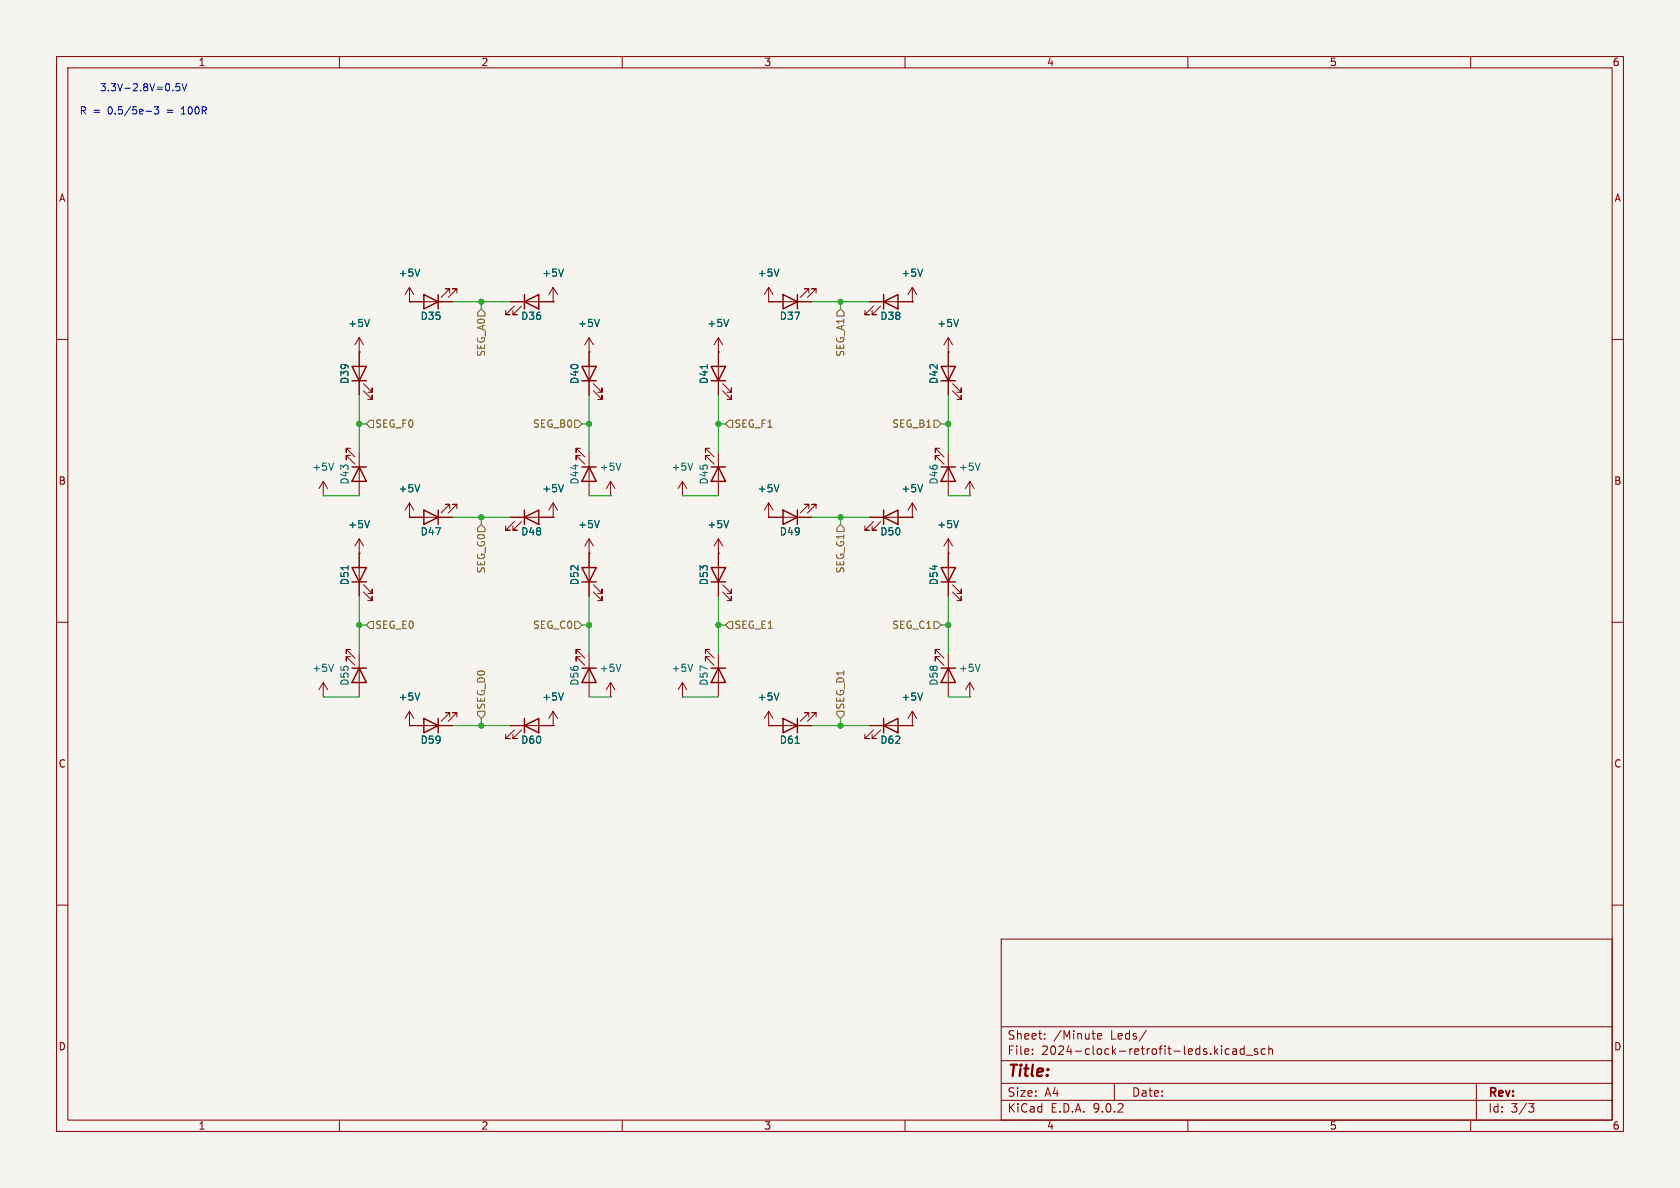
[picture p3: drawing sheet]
<svg xmlns="http://www.w3.org/2000/svg" width="297mm" height="210mm" viewBox="0 0 297 210" stroke-linecap="round" stroke-linejoin="round" font-family="sans-serif">
<path d="M0 0h297v210h-297z" fill="#f5f4ef" stroke="#f5f4ef" stroke-width=".18"/>
<g fill="none" stroke="#840000" stroke-width=".18">
<path d="M10 10h277v190h-277zM12 12h273v186h-273zM60 10v2M110 10v2M160 10v2M210 10v2M260 10v2M63.5 59.7v10.2M63.5 59.7l-.8 1.3M63.5 59.7l.8 1.3M72.4 53.3h.1M72.4 50.8v2.5"/>
<path d="M72.4 53.3h7.6M72.4 50.8l-.8 1.3M72.4 50.8l.8 1.3M79.5 51.8v-.7h-.8h.8l-1.5 1.5M80.8 51.8v-.7h-.8h.8l-1.6 1.5M90.2 53.3h7.6M90.9 54.1l-1.5 1.5h.8h-.8v-.7M92.2 54.1l-1.5 1.5h.7h-.7v-.7M97.8 53.3h.1M97.8 50.8v2.5M97.8 50.8l-.8 1.3M97.8 50.8l.8 1.3"/>
<path d="M104.1 59.7v10.2M104.1 59.7l-.7 1.3M104.1 59.7l.8 1.3M127 59.7v10.2M127 59.7l-.8 1.3M127 59.7l.8 1.3M135.9 53.3h.1M135.9 53.3h7.6M135.9 50.8v2.5M135.9 50.8l-.8 1.3M135.9 50.8l.8 1.3M143 51.8v-.7h-.8h.8l-1.5 1.5"/>
<path d="M144.3 51.8v-.7h-.8h.8l-1.6 1.5M153.7 53.3h7.6M154.4 54.1l-1.5 1.5h.8h-.8v-.7M155.7 54.1l-1.5 1.5h.7h-.7v-.7M161.3 53.3h.1M161.3 50.8v2.5M161.3 50.8l-.8 1.3M161.3 50.8l.8 1.3M167.6 59.7v10.2M167.6 59.7l-.7 1.3M167.6 59.7l.8 1.3M10 60h2"/>
<path d="M62 79.2h-.8v.8v-.8l1.5 1.6M63.5 62.2h.1M64.3 69.1l1.5 1.5v-.7v.7h-.8M64.3 67.8l1.5 1.5v-.7v.7h-.8M102.6 79.2h-.7v.8v-.8l1.5 1.6M104.1 62.2h.1M104.9 69.1l1.5 1.5v-.7v.7h-.7M104.9 67.8l1.5 1.5v-.7v.7h-.7M125.5 79.2h-.8v.8v-.8l1.5 1.6M127 62.2h.1M127.8 69.1l1.5 1.5v-.7v.7h-.8M127.8 67.8l1.5 1.5v-.7v.7h-.8"/>
<path d="M166.1 79.2h-.7v.8v-.8l1.5 1.6M167.6 62.2h.1M168.4 69.1l1.5 1.5v-.7v.7h-.7M168.4 67.8l1.5 1.5v-.7v.7h-.7M285 60h2M57.1 87.6h.1M57.1 85.1l-.7 1.3M57.1 85.1l.8 1.3M57.1 85.1v2.5M62 80.5h-.8v.8v-.8l1.5 1.5M63.5 97.8h.1M63.5 80v7.6"/>
<path d="M63.5 95.3v10.1M63.5 95.3l-.8 1.2M63.5 95.3l.8 1.2M72.4 91.4h.1M72.4 88.9l-.8 1.3M72.4 88.9l.8 1.3M72.4 88.9v2.5M72.4 91.4h7.6M79.5 89.9v-.7h-.8h.8l-1.5 1.5M80.8 89.9v-.7h-.8h.8l-1.6 1.5M90.2 91.4h7.6M90.9 92.2l-1.5 1.5h.8h-.8v-.7"/>
<path d="M92.2 92.2l-1.5 1.5h.7h-.7v-.7M97.8 91.4h.1M97.8 88.9v2.5M97.8 88.9l-.8 1.3M97.8 88.9l.8 1.3M102.6 80.5h-.7v.8v-.8l1.5 1.5M104.1 97.8h.1M104.1 80v7.6M104.1 95.3v10.1M104.1 95.3l-.7 1.2M104.1 95.3l.8 1.2M107.9 87.6h.1"/>
<path d="M107.9 85.1v2.5M107.9 85.1l-.7 1.3M107.9 85.1l.8 1.3M120.6 87.6h.1M120.6 85.1l-.7 1.3M120.6 85.1l.8 1.3M120.6 85.1v2.5M125.5 80.5h-.8v.8v-.8l1.5 1.5M127 97.8h.1M127 80v7.6M127 95.3v10.1M127 95.3l-.8 1.2"/>
<path d="M127 95.3l.8 1.2M135.9 91.4h.1M135.9 91.4h7.6M135.9 88.9l-.8 1.3M135.9 88.9l.8 1.3M135.9 88.9v2.5M143 89.9v-.7h-.8h.8l-1.5 1.5M144.3 89.9v-.7h-.8h.8l-1.6 1.5M153.7 91.4h7.6M154.4 92.2l-1.5 1.5h.8h-.8v-.7M155.7 92.2l-1.5 1.5h.7h-.7v-.7M161.3 91.4h.1"/>
<path d="M161.3 88.9v2.5M161.3 88.9l-.8 1.3M161.3 88.9l.8 1.3M166.1 80.5h-.7v.8v-.8l1.5 1.5M167.6 97.8h.1M167.6 95.3l-.7 1.2M167.6 95.3l.8 1.2M167.6 80v7.6M167.6 95.3v10.1M171.4 87.6h.1M171.4 85.1v2.5M171.4 85.1l-.7 1.3"/>
<path d="M171.4 85.1l.8 1.3M10 110h2M62 114.8h-.8v.8v-.8l1.5 1.5M62 116.1h-.8v.7v-.7l1.5 1.5M63.5 115.6v7.6M64.3 104.6l1.5 1.6v-.8v.8h-.8M64.3 103.4l1.5 1.5v-.8v.8h-.8M102.6 114.8h-.7v.8v-.8l1.5 1.5M102.6 116.1h-.7v.7v-.7l1.5 1.5M104.1 115.6v7.6M104.9 104.6l1.5 1.6v-.8v.8h-.7M104.9 103.4l1.5 1.5v-.8v.8h-.7"/>
<path d="M125.5 114.8h-.8v.8v-.8l1.5 1.5M125.5 116.1h-.8v.7v-.7l1.5 1.5M127 115.6v7.6M127.8 104.6l1.5 1.6v-.8v.8h-.8M127.8 103.4l1.5 1.5v-.8v.8h-.8M166.1 114.8h-.7v.8v-.8l1.5 1.5M166.1 116.1h-.7v.7v-.7l1.5 1.5M167.6 115.6v7.6M168.4 104.6l1.5 1.6v-.8v.8h-.7M168.4 103.4l1.5 1.5v-.8v.8h-.7M285 110h2M57.1 123.2h.1"/>
<path d="M57.1 120.7v2.5M57.1 120.7l-.7 1.2M57.1 120.7l.8 1.2M72.4 128.3h.1M72.4 128.3h7.6M72.4 125.7v2.6M72.4 125.7l-.8 1.3M72.4 125.7l.8 1.3M79.5 126.7v-.7h-.8h.8l-1.5 1.5M80.8 126.7v-.7h-.8h.8l-1.6 1.5M90.2 128.3h7.6M90.9 129l-1.5 1.6h.8h-.8v-.8"/>
<path d="M92.2 129l-1.5 1.6h.7h-.7v-.8M97.8 128.3h.1M97.8 125.7l-.8 1.3M97.8 125.7l.8 1.3M97.8 125.7v2.6M107.9 123.2h.1M107.9 120.7l-.7 1.2M107.9 120.7l.8 1.2M107.9 120.7v2.5M120.6 123.2h.1M120.6 120.7v2.5M120.6 120.7l-.7 1.2"/>
<path d="M120.6 120.7l.8 1.2M135.9 128.3h.1M135.9 128.3h7.6M135.9 125.7v2.6M135.9 125.7l-.8 1.3M135.9 125.7l.8 1.3M143 126.7v-.7h-.8h.8l-1.5 1.5M144.3 126.7v-.7h-.8h.8l-1.6 1.5M153.7 128.3h7.6M154.4 129l-1.5 1.6h.8h-.8v-.8M155.7 129l-1.5 1.6h.7h-.7v-.8M161.3 128.3h.1"/>
<path d="M161.3 125.7l-.8 1.3M161.3 125.7l.8 1.3M161.3 125.7v2.6M171.4 123.2h.1M171.4 120.7l-.7 1.2M171.4 120.7l.8 1.2M171.4 120.7v2.5M10 160h2M177 166h108v32h-108zM285 160h2M60 198v2M110 198v2"/>
<path d="M160 198v2M177 194.5h108M177 191.5h108M177 187.5h108M177 181.5h108M182.5 186.3v.1M182.5 185.5v.1M184.7 183.6v.1M184.7 182.8v.1M194 183.2l.7-.1v-.3l-.5-.1-.2 .2 .1 .7h.6M197 191.5v3M202.7 182.1l-1.3 2"/>
<path d="M210 198v2M216 184.9v.1M216 185.4v1M217.3 185.5l-.4-.1-.3 .3v.4l.1 .2h.6M218 185.5h.5l.1 .9M218.6 185.8h-.5a.29 .29 0 0 0-.2 .3 .29 .29 0 0 0 .2 .3l.5-.1M220 185.5l-.5-.1-.3 .3v.4l.2 .2h.6M220 184.9v1.5M220.3 186.5h1.2M222.3 185.5l-.3-.1-.3 .2 .1 .2 .5 .2v.3h-.6M223.7 185.5l-.5-.1-.2 .3v.4l.1 .2h.6M224.3 185.5l.2-.1 .4 .1 .1 .9"/>
<path d="M224.3 184.9v1.5M260 198v2M261 191.5v6.5M270.2 195.1h1l-.5 .6 .4 .1 .1 .5-.3 .3h-.4"/>
</g>
<g fill="none" stroke="#840000" stroke-width=".25">
<path d="M74.9 52.1l2.6 1.2-2.6 1.3zM77.5 52.1v2.5M92.7 53.3l2.5-1.2v2.5zM92.7 52.1v2.5M138.4 52.1l2.6 1.2-2.6 1.3zM141 52.1v2.5M156.2 53.3l2.5-1.2v2.5zM156.2 52.1v2.5M62.2 64.8h2.6l-1.3 2.5zM62.2 67.3h2.6M102.9 64.8h2.5l-1.3 2.5zM102.9 67.3h2.5"/>
<path d="M125.7 64.8h2.6l-1.3 2.5zM125.7 67.3h2.6M166.4 64.8h2.5l-1.3 2.5zM166.4 67.3h2.5M62.2 82.6h2.6M63.5 82.6l1.3 2.5h-2.6zM74.9 90.2l2.6 1.2-2.6 1.3zM77.5 90.2v2.5M92.7 91.4l2.5-1.2v2.5zM92.7 90.2v2.5M102.9 82.6h2.5M104.1 82.6l1.3 2.5h-2.5z"/>
<path d="M125.7 82.6h2.6M127 82.6l1.3 2.5h-2.6zM138.4 90.2l2.6 1.2-2.6 1.3zM141 90.2v2.5M156.2 91.4l2.5-1.2v2.5zM156.2 90.2v2.5M166.4 82.6h2.5M167.6 82.6l1.3 2.5h-2.5zM62.2 100.3h2.6l-1.3 2.6zM62.2 118.1h2.6M62.2 102.9h2.6M63.5 118.1l1.3 2.6h-2.6z"/>
<path d="M102.9 100.3h2.5l-1.3 2.6zM102.9 118.1h2.5M102.9 102.9h2.5M104.1 118.1l1.3 2.6h-2.5zM125.7 100.3h2.6l-1.3 2.6zM125.7 118.1h2.6M125.7 102.9h2.6M127 118.1l1.3 2.6h-2.6zM166.4 100.3h2.5l-1.3 2.6zM166.4 118.1h2.5M166.4 102.9h2.5M167.6 118.1l1.3 2.6h-2.5z"/>
<path d="M74.9 127l2.6 1.3-2.6 1.2zM77.5 127v2.5M92.7 128.3l2.5-1.3v2.5zM92.7 127v2.5M138.4 127l2.6 1.3-2.6 1.2zM141 127v2.5M156.2 128.3l2.5-1.3v2.5zM156.2 127v2.5"/>
</g>
<g fill="none" stroke="#006464" stroke-width=".18">
<path d="M65.3 56.5l-.4 1.2M74.2 47.6l-.4 1.2M99.6 47.6l-.4 1.2M106 56.5l-.5 1.2M128.8 56.5l-.4 1.2M137.7 47.6l-.4 1.2M163.1 47.6l-.4 1.2M169.5 56.5l-.5 1.2M125 64.4v.8M59 81.9l-.5 1.2M61.5 100v.7M65.3 92l-.4 1.3"/>
<path d="M74.2 85.7l-.4 1.2M99.6 85.7l-.4 1.2M106 92l-.5 1.3M109.8 81.9l-.5 1.2M122.5 81.9l-.5 1.2M128.8 92l-.4 1.3M137.7 85.7l-.4 1.2M163.1 85.7l-.4 1.2M169.5 92l-.5 1.3M173.3 81.9l-.5 1.2M59 117.4l-.5 1.3M109.8 117.4l-.5 1.3"/>
<path d="M122.5 117.4l-.5 1.3M173.3 117.4l-.5 1.3M74.2 122.5l-.4 1.3M99.6 122.5l-.4 1.3M137.7 122.5l-.4 1.3M140.6 131.4h.7M163.1 122.5l-.4 1.3"/>
</g>
<g fill="none" stroke="#725600" stroke-width=".18">
<path d="M85.1 54.6l.6 .6v.7h-1.2v-.7zM148.6 54.6l.6 .6v.7h-1.2v-.7zM65.4 74.3h.6v1.3h-.6l-.6-.7zM101.6 74.3h.6l.7 .6-.7 .7h-.6zM128.9 74.3h.6v1.3h-.6l-.6-.7zM165.1 74.3h.6l.7 .6-.7 .7h-.6zM85.1 92.7l.6 .6v.7h-1.2v-.7zM148.6 92.7l.6 .6v.7h-1.2v-.7zM65.4 109.9h.6v1.2h-.6l-.6-.6zM101.6 109.9h.6l.7 .6-.7 .6h-.6zM128.9 109.9h.6v1.2h-.6l-.6-.6zM165.1 109.9h.6l.7 .6-.7 .6h-.6z"/>
<path d="M84.5 125.7h1.2v.7l-.6 .6-.6-.6zM148 125.7h1.2v.7l-.6 .6-.6-.6z"/>
</g>
<g fill="none" stroke="#009600" stroke-width=".18">
<path d="M80 53.3h10.2M85.1 53.3v1.3M143.5 53.3h10.2M148.6 53.3v1.3M63.5 74.9h1.3M63.5 69.9v10.1M102.9 74.9h1.2M104.1 69.9v10.1M127 69.9v10.1M127 74.9h1.3M166.4 74.9h1.2M167.6 69.9v10.1"/>
<path d="M57.1 87.6h6.4M80 91.4h10.2M85.1 91.4v1.3M104.1 87.6h3.8M120.6 87.6h6.4M143.5 91.4h10.2M148.6 91.4v1.3M167.6 87.6h3.8M63.5 110.5h1.3M63.5 105.4v10.2M102.9 110.5h1.2M104.1 105.4v10.2"/>
<path d="M127 105.4v10.2M127 110.5h1.3M166.4 110.5h1.2M167.6 105.4v10.2M57.1 123.2h6.4M80 128.3h10.2M85.1 127v1.3M104.1 123.2h3.8M120.6 123.2h6.4M143.5 128.3h10.2M148.6 127v1.3M167.6 123.2h3.8"/>
</g>
<path d="M25.8 19.7h1M27.3 18.9h.8l-.5 .5 .4 .1v.5l-.2 .2-.5-.2M31.7 14.8h-.6v.6l.2-.1h.4l.1 .2-.1 .4-.1 .2-.5-.2M32.2 14.8l.4 1.3 .4-1.3M32.2 19.2h-.1M32.1 20.2h.7" fill="none" stroke="#0000c2" stroke-width=".18"/>
<g fill="#009600" stroke="#009600" stroke-width=".18">
<circle cx="63.5" cy="74.9" r=".46"/>
<circle cx="63.5" cy="110.5" r=".46"/>
<circle cx="85.1" cy="53.3" r=".46"/>
<circle cx="127" cy="110.5" r=".46"/>
<circle cx="148.6" cy="128.3" r=".46"/>
<circle cx="167.6" cy="110.5" r=".46"/>
<circle cx="148.6" cy="91.4" r=".46"/>
<circle cx="127" cy="74.9" r=".46"/>
<circle cx="104.1" cy="74.9" r=".46"/>
<circle cx="85.1" cy="91.4" r=".46"/>
<circle cx="104.1" cy="110.5" r=".46"/>
<circle cx="85.1" cy="128.3" r=".46"/>
<circle cx="167.6" cy="74.9" r=".46"/>
<circle cx="148.6" cy="53.3" r=".46"/>
</g>
<text font-size="2.8" fill="#840000" x="178" y="190.9">Title:</text>
<g font-size="2.1" fill="#840000">
<text x="178" y="184">Sheet:</text>
<text x="186.2" y="184">/Minute</text>
<text x="196.4" y="184">Leds/</text>
<text x="178" y="186.7">File:</text>
<text x="184.1" y="186.7">2024-clock-retrofit-leds.kicad_sch</text>
<text x="178" y="196.9">KiCad</text>
<text x="178" y="194.1">Size:</text>
<text x="184.7" y="194.1">A4</text>
<text x="185.7" y="196.9">E.D.A.</text>
<text x="193.3" y="196.9">9.0.2</text>
<text x="200" y="194.1">Date:</text>
<text x="263" y="194.3">Rev:</text>
<text x="263" y="196.9">Id:</text>
<text x="267.1" y="196.9">3/3</text>
</g>
<g font-size="1.8" fill="#840000">
<text x="35" y="11.9">1</text>
<text x="85" y="11.9">2</text>
<text x="135" y="11.9">3</text>
<text x="185" y="11.9">4</text>
<text x="235" y="11.9">5</text>
<text x="285" y="11.9">6</text>
<text x="10.3" y="35.9">A</text>
<text x="285.3" y="35.9">A</text>
<text x="10.3" y="85.9">B</text>
<text x="285.3" y="85.9">B</text>
<text x="10.3" y="135.9">C</text>
<text x="285.3" y="135.9">C</text>
<text x="10.3" y="185.9">D</text>
<text x="285.3" y="185.9">D</text>
<text x="35" y="199.9">1</text>
<text x="85" y="199.9">2</text>
<text x="135" y="199.9">3</text>
<text x="185" y="199.9">4</text>
<text x="235" y="199.9">5</text>
<text x="285" y="199.9">6</text>
</g>
<g font-size="1.8" fill="#0000c2">
<text x="17.6" y="16.3">3.3V-2.8V=0.5V</text>
<text x="14" y="20.4">R =</text>
<text x="19.2" y="20.4">0.5/5e-3</text>
<text x="29.8" y="20.4">=</text>
<text x="32.5" y="20.4">100R</text>
</g>
<g font-size="1.8" fill="#006464">
<text x="70.4" y="49.1">+5V</text>
<text x="95.8" y="49.1">+5V</text>
<text x="133.9" y="49.1">+5V</text>
<text x="159.3" y="49.1">+5V</text>
<text x="61.5" y="58">+5V</text>
<text x="74.3" y="56.7">D35</text>
<text x="92" y="56.7">D36</text>
<text x="102.1" y="58">+5V</text>
<text x="125" y="58">+5V</text>
<text x="137.8" y="56.7">D37</text>
<text x="155.5" y="56.7">D38</text>
<text x="165.6" y="58">+5V</text>
<text x="61.8" y="68" transform="rotate(-90 61.8 68)">D39</text>
<text x="102.5" y="68" transform="rotate(-90 102.5 68)">D40</text>
<text x="125.3" y="68" transform="rotate(-90 125.3 68)">D41</text>
<text x="166" y="68" transform="rotate(-90 166 68)">D42</text>
<text x="55.1" y="83.4">+5V</text>
<text x="105.9" y="83.4">+5V</text>
<text x="118.6" y="83.4">+5V</text>
<text x="169.4" y="83.4">+5V</text>
<text x="61.8" y="85.8" transform="rotate(-90 61.8 85.8)">D43</text>
<text x="70.4" y="87.2">+5V</text>
<text x="95.8" y="87.2">+5V</text>
<text x="102.5" y="85.8" transform="rotate(-90 102.5 85.8)">D44</text>
<text x="125.3" y="85.8" transform="rotate(-90 125.3 85.8)">D45</text>
<text x="133.9" y="87.2">+5V</text>
<text x="159.3" y="87.2">+5V</text>
<text x="166" y="85.8" transform="rotate(-90 166 85.8)">D46</text>
<text x="61.5" y="93.6">+5V</text>
<text x="74.3" y="94.8">D47</text>
<text x="92" y="94.8">D48</text>
<text x="102.1" y="93.6">+5V</text>
<text x="125" y="93.6">+5V</text>
<text x="137.8" y="94.8">D49</text>
<text x="155.5" y="94.8">D50</text>
<text x="165.6" y="93.6">+5V</text>
<text x="61.8" y="103.5" transform="rotate(-90 61.8 103.5)">D51</text>
<text x="102.5" y="103.5" transform="rotate(-90 102.5 103.5)">D52</text>
<text x="125.3" y="103.5" transform="rotate(-90 125.3 103.5)">D53</text>
<text x="166" y="103.5" transform="rotate(-90 166 103.5)">D54</text>
<text x="55.1" y="119">+5V</text>
<text x="105.9" y="119">+5V</text>
<text x="118.6" y="119">+5V</text>
<text x="169.4" y="119">+5V</text>
<text x="61.8" y="121.3" transform="rotate(-90 61.8 121.3)">D55</text>
<text x="70.4" y="124.1">+5V</text>
<text x="95.8" y="124.1">+5V</text>
<text x="102.5" y="121.3" transform="rotate(-90 102.5 121.3)">D56</text>
<text x="125.3" y="121.3" transform="rotate(-90 125.3 121.3)">D57</text>
<text x="133.9" y="124.1">+5V</text>
<text x="159.3" y="124.1">+5V</text>
<text x="166" y="121.3" transform="rotate(-90 166 121.3)">D58</text>
<text x="74.3" y="131.7">D59</text>
<text x="92" y="131.7">D60</text>
<text x="137.8" y="131.7">D61</text>
<text x="155.5" y="131.7">D62</text>
</g>
<g font-size="1.8" fill="#725600">
<text x="86" y="63.2" transform="rotate(-90 86 63.2)">SEG_A0</text>
<text x="149.5" y="63.2" transform="rotate(-90 149.5 63.2)">SEG_A1</text>
<text x="66.2" y="75.8">SEG_F0</text>
<text x="94.1" y="75.8">SEG_B0</text>
<text x="129.7" y="75.8">SEG_F1</text>
<text x="157.6" y="75.8">SEG_B1</text>
<text x="86" y="101.4" transform="rotate(-90 86 101.4)">SEG_G0</text>
<text x="149.5" y="101.4" transform="rotate(-90 149.5 101.4)">SEG_G1</text>
<text x="66.2" y="111.4">SEG_E0</text>
<text x="94.1" y="111.4">SEG_C0</text>
<text x="129.7" y="111.4">SEG_E1</text>
<text x="157.6" y="111.4">SEG_C1</text>
<text x="86" y="125.5" transform="rotate(-90 86 125.5)">SEG_D0</text>
<text x="149.5" y="125.5" transform="rotate(-90 149.5 125.5)">SEG_D1</text>
</g>
</svg>
